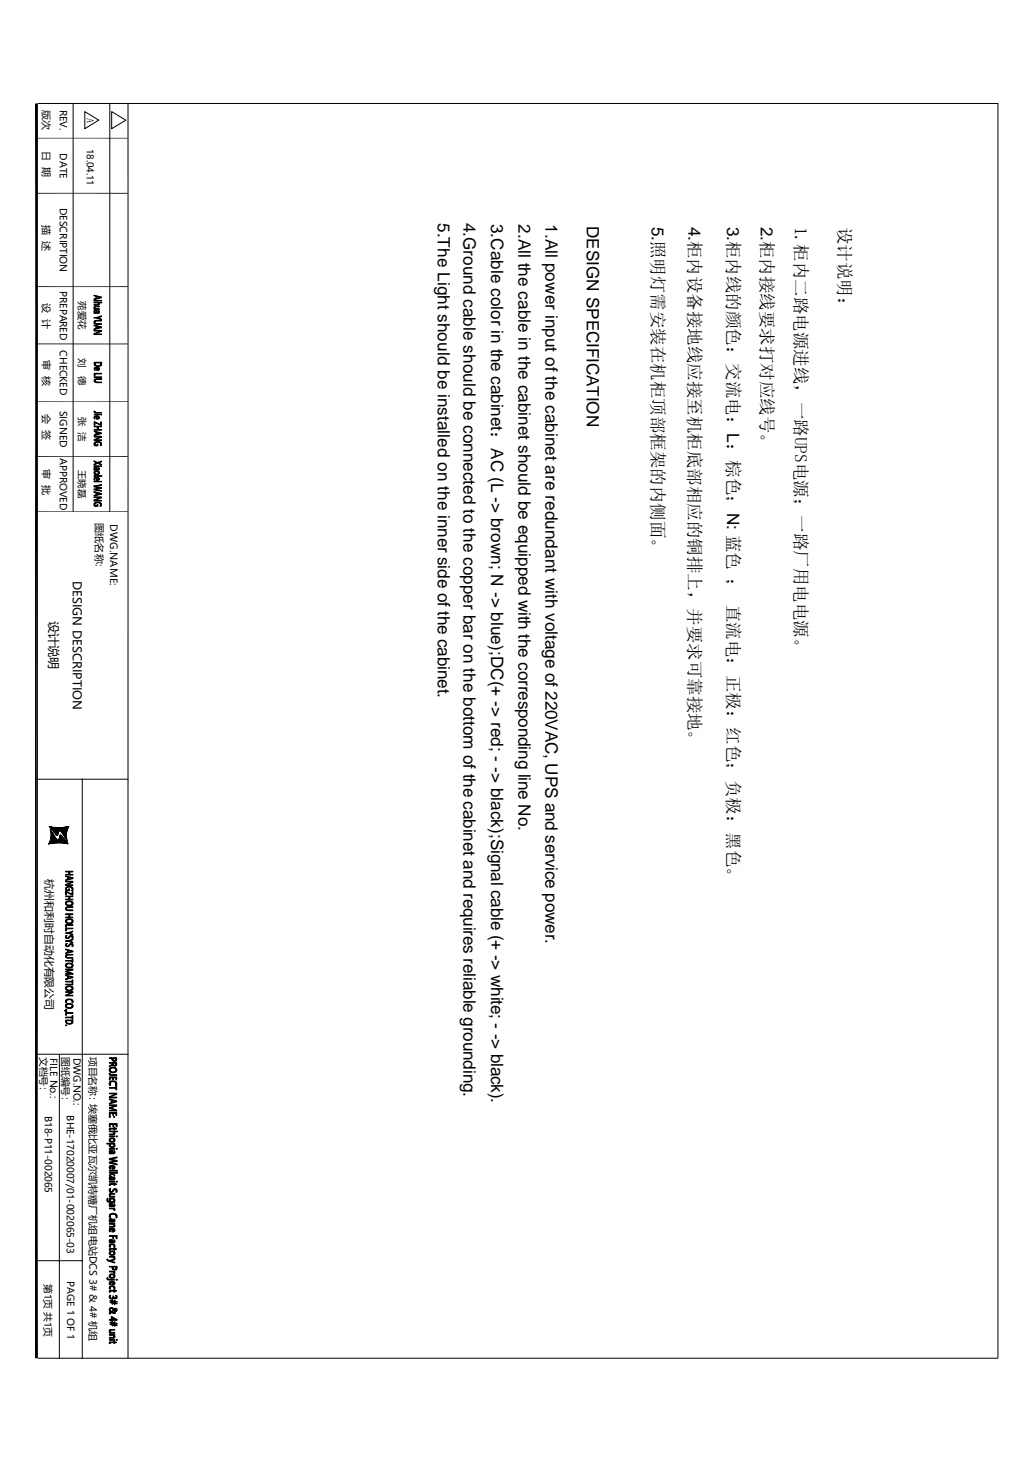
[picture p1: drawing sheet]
<svg xmlns="http://www.w3.org/2000/svg" width="210mm" height="297mm" viewBox="0 0 210 297" stroke-linecap="round" stroke-linejoin="round" font-family="sans-serif">
<g fill="none" stroke="#000" stroke-width=".2">
<path d="M7.4 39.3h18.6M7.4 28.1h18.6M7.7 21h195.1v255h-195.1M14.9 21v82.9M17.2 22.7l2.9 1.7-2.9 1.7zM22.3 21v82.9M22.7 22.7l2.9 1.7-2.9 1.7zM7.1 58.2h18.9M7.1 69.9h18.9M7.1 81.5h18.9M7.1 92.7h18.9M7.1 103.9h18.9"/>
<path d="M7.4 158.3h18.6M16.7 158.3v117.7M9.9 171.5h.1M9.9 171.4v.1M9.9 171.4l.1 .1M10 171.3l.2 .1M10 171.3l.1 .1M10 167.9l1.7 1.8M10 171.2l.2 .2M10.1 167.9l1.7 1.7M10.1 171.1l.2 .3M10.1 171l.4 .4"/>
<path d="M10.1 171.1l.3 .3M10.2 168.5h.1M10.2 170.9l.5 .5M10.2 170.9l.4 .5M10.2 168.6l.2 .2M10.2 170.8l.5 .6M10.2 168l1.6 1.5M10.2 168.8l.4 .3M10.2 170.7l.7 .6M10.2 170.7l.6 .6M10.3 168l1.5 1.4M10.3 168.9l.5 .5"/>
<path d="M10.3 170.6l.7 .7M10.3 169l.7 .6M10.3 169.1l.8 .8M10.3 170.2l1.1 1.1M10.3 170.3l1 1M10.3 170.4l.9 .9M10.4 169.2l.9 1M10.4 169.3l1.9 2M10.4 169.4l1.8 1.9M10.4 169.5l1.7 1.8M10.4 169.6l1.6 1.7M10.4 169.7l1.5 1.5"/>
<path d="M10.4 169.8l1.4 1.5M10.4 169.9l1.3 1.4M10.4 170l1.2 1.3M10.4 170.1l1.1 1.2M10.4 168l1.4 1.4M10.4 168.5l1.3 1.2M10.5 168l1.3 1.3M10.6 168l1.2 1.2M10.8 168l1 1.1M10.8 169l.8 .7M10.8 168.1l1.1 1M11 168.1l.9 .9"/>
<path d="M11 168.1l.9 .8M11.1 171.3l-.8-.8 .7 .8M11.2 168.1l.7 .8M11.3 168.1l.7 .8M11.3 169.5l.2 .2M11.3 168.1l.8 .7-.6-.7M11.6 168.1l.7 .8M11.6 168.1l1.9 1.9M11.7 170.6l.7 .7M11.7 168.1l1.8 1.8M11.8 170.6l.7 .7M11.9 168.1l1.6 1.7"/>
<path d="M11.9 170.5l.7 .8M11.9 170.5l.8 .8M11.9 168.1l1.6 1.6M12 170.5l.8 .8M12 170.3l1 1M12 170.4l.9 .9M12 168.1l1.5 1.5M12.1 170l1.3 1.4M12.1 170.1l1.2 1.3M12.1 170.2l1.1 1.2M12.1 170.3l1 1M12.1 169.8l1.7 1.6"/>
<path d="M12.1 169.9l1.6 1.5M12.1 170l1.4 1.4M12.1 168.1l1.4 1.4M12.1 169.7l1.8 1.8M12.2 169.7l1.4 1.4M12.2 168.1l1.3 1.3M12.3 169.7l.9 .8M12.3 168.1l1.2 1.3M12.4 169.7l.3 .3M12.4 168.1l1.1 1.2M12.4 169l1.1 1.1M12.4 168.1l1.1 1.1"/>
<path d="M12.5 168.1l1 1M12.6 168.1l.9 .9M12.6 169.3l.9 .9M12.7 168.1l.9 .9M12.8 168.1l.8 .8M12.8 169.6l.7 .7M12.9 168.1l.7 .7M13 169.8l.6 .6M13 168l.6 .7-.6-.6M13.1 168l.6 .6M13.2 170.1l.4 .4M13.2 168l.5 .5"/>
<path d="M13.3 168l.4 .5M13.3 170.4l.3 .3M13.4 168l.4 .4M13.4 168l.4 .3M13.5 168l.3 .3M13.5 170.7l.2 .1M13.6 168l.2 .2M13.7 168l.1 .1M13.7 170.9h.1M13.8 168l.1 .1M13.8 167.9l.1 .1M14 167.9h-.1"/>
<path d="M7.4 214.2h18.6M12.1 214.2v61.8M7.4 256.1h9.3"/>
</g>
<path d="M7.1 21l.6 255h-.6zM7.1 21h.6v255z" fill="#000"/>
<path d="M26 21v255" fill="none" stroke="#000" stroke-width=".21"/>
<g fill="#000" stroke="#000" stroke-width=".2">
<path d="M19.1 61h1.1v.2h-1.1z" fill-rule="evenodd"/>
<path d="M19.1 62.3h.1l.1 .4-.2-.1z" fill-rule="evenodd"/>
<path d="M19.1 63.1h.1l.1 .4z" fill-rule="evenodd"/>
<path d="M19.2 74.7l.2 .5-.3-.1z" fill-rule="evenodd"/>
<path d="M19.2 63.1h.4v.4v-.3l-.4 .1z" fill-rule="evenodd"/>
<path d="M20 61.5v.2z" fill-rule="evenodd"/>
<path d="M19.1 63.5h.5v-.4l.2 .4 .3-.1v.2l-.2 .1h-.8z" fill-rule="evenodd"/>
<path d="M19.3 74.7l.4-.1 .1 .5 .3-.1v.2l-.5 .1v-.6h-.2l-.1 .3z" fill-rule="evenodd"/>
<path d="M19.1 61.9h.8l.2-.3 .1 .1-.2 .3h-.9z" fill-rule="evenodd"/>
<path d="M19.2 62.3l1-.1v.1h-.7l-.3 .2z" fill-rule="evenodd"/>
<path d="M19.1 62.7h1.1v.2h-1.1z" fill-rule="evenodd"/>
<path d="M19.9 63.1l.3 .1-.1 .4z" fill-rule="evenodd"/>
<path d="M19.8 74.6l.4 .2-.1 .4v-.4l-.3-.1z" fill-rule="evenodd"/>
<path d="M19.3 73.7l.1 .5 .2 .1h.6l.3-.4v.4l-.3 .2-.7-.1-.2-.1z" fill-rule="evenodd"/>
<path d="M19.1 60l1.5 .4v.1l-.9-.3-.2 .4v-.4l-.4-.1z" fill-rule="evenodd"/>
<path d="M19.1 60.7l.4-.1 .2-.4v.4l.9-.1-1.5 .4z" fill-rule="evenodd"/>
<path d="M19.6 64.6l.3-.1 .7 .3v.2z" fill-rule="evenodd"/>
<path d="M19.1 64.5h.5l1-.3v.1l-1 .3h-.5z" fill-rule="evenodd"/>
<path d="M19.3 65.2l1.3-.1v.1l-1.2 .1-.1 .2z" fill-rule="evenodd"/>
<path d="M19.1 65.3l.2-.1v.4l.1 .1 1.2 .1v.1l-1.3-.1-.2-.2z" fill-rule="evenodd"/>
<path d="M19.1 66l1.5 .4v.2l-.9-.3-.2 .4v-.4l-.4-.1z" fill-rule="evenodd"/>
<path d="M19.1 66.8l.4-.1 .2-.4v.4l.6-.2 .3 .1-1.5 .4z" fill-rule="evenodd"/>
<path d="M19.1 67.1h1.5v.2h-1.5z" fill-rule="evenodd"/>
<path d="M19.1 67.8l1.2-.5h.3l-1.2 .5z" fill-rule="evenodd"/>
<path d="M19.1 67.8h1.5v.2h-1.5z" fill-rule="evenodd"/>
<path d="M20.4 61l.3 .2h-.3z" fill-rule="evenodd"/>
<path d="M19.1 73.6h1.6v.4l-.2 .3v-.6h-1.2v.6z" fill-rule="evenodd"/>
<path d="M19.1 75.8h1.6v.2h-1.4v.4h-.2z" fill-rule="evenodd"/>
<path d="M19.1 76.6h1.6v.1h-1.6z" fill-rule="evenodd"/>
<path d="M19.3 77l1.4-.1v.2h-1.3l-.1 .3z" fill-rule="evenodd"/>
<path d="M19.2 77.1l.1-.1v.5l.2 .1h1.2v.2l-1.4-.1-.2-.2z" fill-rule="evenodd"/>
<path d="M19.1 61.4h1.6v.1l-.7 .1-.9-.1z" fill-rule="evenodd"/>
<path d="M19.1 94.6h1.1v.2h-1.1z" fill-rule="evenodd"/>
<path d="M19.1 96.6h1.6v.2h-1.6z" fill-rule="evenodd"/>
<path d="M19.1 97.8h1.1v.1h-1.1z" fill-rule="evenodd"/>
<path d="M19.1 84.2h1.1v.1h-1.1z" fill-rule="evenodd"/>
<path d="M19.1 95.1l.1-.1 .1 .4z" fill-rule="evenodd"/>
<path d="M19.1 83.6h.2v.2z" fill-rule="evenodd"/>
<path d="M19.1 84.7l.1-.1 .1 .5h-.1z" fill-rule="evenodd"/>
<path d="M19.1 97.1l.2 .5-.2-.2z" fill-rule="evenodd"/>
<path d="M19.2 95h.4v.4l-.1-.3-.3 .1z" fill-rule="evenodd"/>
<path d="M19.1 93.6l.8 .4-.2 .1-.6-.3z" fill-rule="evenodd"/>
<path d="M19.1 90l.2-.1v.5h.4v-.2h.2v.4h-.7z" fill-rule="evenodd"/>
<path d="M19.3 84.6l.4-.1 .1 .5 .3-.1v.2l-.5 .1v-.5h-.2l-.1 .2z" fill-rule="evenodd"/>
<path d="M19.1 95.4h.5v-.4l.2 .4 .3-.2-.1 .3h-.9z" fill-rule="evenodd"/>
<path d="M19.1 95.9l.4-.2 .6 .1-.1 .3-.2-.3-.5 .1-.1 .4z" fill-rule="evenodd"/>
<path d="M19.2 97.1l.5-.2v.6l.4-.2v.2l-.5 .1v-.5h-.2l-.2 .2z" fill-rule="evenodd"/>
<path d="M19.7 84.5l.5 .2v.3z" fill-rule="evenodd"/>
<path d="M19.9 95l.3 .1-.1 .4z" fill-rule="evenodd"/>
<path d="M19.2 96.1l.2 .2h.5l.2-.5 .1 .4-.6 .3-.4-.2z" fill-rule="evenodd"/>
<path d="M19.7 96.9l.5 .3-.1 .3-.1-.3-.3-.1z" fill-rule="evenodd"/>
<path d="M19.3 89.9l.4-.2h.5l.2 .2v.3l-.3-.3h-.5l-.3 .3z" fill-rule="evenodd"/>
<path d="M19.3 83.6l.1 .2h1.2v.1h-1.2z" fill-rule="evenodd"/>
<path d="M19.1 85.7l1.3 .6v-.6h.2v.7l-1.3-.6v.6h-.2z" fill-rule="evenodd"/>
<path d="M19.1 87.3h.7l.2-.6v.6h.6v.1h-1.5z" fill-rule="evenodd"/>
<path d="M19.1 86.6h1.5v.1h-.6l-.2 .6v-.6h-.7z" fill-rule="evenodd"/>
<path d="M19.1 87.6l1.5 .4v.1l-.9-.2-.2 .4v-.5l-.4-.1z" fill-rule="evenodd"/>
<path d="M19.1 88.3h.4l.2-.4v.3l.9-.1-1.5 .4z" fill-rule="evenodd"/>
<path d="M19.1 88.6h1.5v.2h-1.5z" fill-rule="evenodd"/>
<path d="M19.1 89.4l1.2-.6h.3l-1.3 .6z" fill-rule="evenodd"/>
<path d="M19.1 89.4h1.5v.1h-1.5z" fill-rule="evenodd"/>
<path d="M20.4 89.9l.2 .2v.4h-.2z" fill-rule="evenodd"/>
<path d="M19.9 94.1h.2l.5 .4z" fill-rule="evenodd"/>
<path d="M19.1 94.3l1.5-.6v.1l-1.5 .7z" fill-rule="evenodd"/>
<path d="M19.1 99.4l1.5 .3v.1l-1.5-.3z" fill-rule="evenodd"/>
<path d="M19.1 98.7l1.5-.2v.1l-1.1 .2z" fill-rule="evenodd"/>
<path d="M19.1 98.7l1.5 .4v.1l-1.5-.3z" fill-rule="evenodd"/>
<path d="M19.1 99.4l1.2-.3 .3 .1-1.3 .3z" fill-rule="evenodd"/>
<path d="M20.4 84.2h.3v.1z" fill-rule="evenodd"/>
<path d="M20.5 94.6h.2l-.1 .2h-.2z" fill-rule="evenodd"/>
<path d="M20.4 97.8l.3 .1h-.2z" fill-rule="evenodd"/>
<path d="M19.2 102.2l.1 .5h.4v-.2h.2v.4h-.7l-.1-.2z" fill-rule="evenodd"/>
<path d="M19.2 102.2l.4-.2h.5l.3 .2v.3l-.1-.3-.3-.1-.5 .1-.2 .3z" fill-rule="evenodd"/>
<path d="M19.1 99.9l1.5 .4v.1l-.9-.3-.2 .4v-.4l-.4-.1z" fill-rule="evenodd"/>
<path d="M19.1 100.7l.4-.2 .2-.4v.4l.6-.2 .3 .1-1.5 .4z" fill-rule="evenodd"/>
<path d="M19.1 101h1.5v.1h-1.5z" fill-rule="evenodd"/>
<path d="M19.1 101.6l1.2-.5h.3l-1.2 .6z" fill-rule="evenodd"/>
<path d="M19.1 101.6l1.5 .1v.1h-1.5z" fill-rule="evenodd"/>
<path d="M20.4 102.2l.2 .2v.4h-.3z" fill-rule="evenodd"/>
<path d="M13.3 177.7h.7l.2-.5v.5h.6v.1h-1.5z" fill-rule="evenodd"/>
<path d="M13.3 177h1.5v.2h-.6l-.2 .5v-.5h-.7z" fill-rule="evenodd"/>
<path d="M13.3 178l1.5 .3v.2l-.9-.2-.1 .3v-.4l-.5-.1z" fill-rule="evenodd"/>
<path d="M13.3 178.8l.5-.2 .1-.3v.3l.6-.2 .3 .1-1.5 .4z" fill-rule="evenodd"/>
<path d="M13.3 179.1h1.5v.1h-1.5z" fill-rule="evenodd"/>
<path d="M13.3 179.7l1.2-.5h.3l-1.2 .6z" fill-rule="evenodd"/>
<path d="M13.3 179.7l1.5 .1v.1h-1.5z" fill-rule="evenodd"/>
<path d="M13.4 190.1h.2l-.1 .6-.2-.2z" fill-rule="evenodd"/>
<path d="M13.4 191.7h.2l-.1 .6-.2-.2z" fill-rule="evenodd"/>
<path d="M13.4 180.4l.1-.1v.5h.5v-.2h.1v.4h-.6l-.2-.2z" fill-rule="evenodd"/>
<path d="M13.5 180.2l.9-.1 .3 .2v.3l-.4-.4-.6 .1-.2 .3z" fill-rule="evenodd"/>
<path d="M13.4 183.3l.1-.1v.5l.2 .1 .7 .1 .3-.4v.4l-.5 .2-.6-.1-.3-.3z" fill-rule="evenodd"/>
<path d="M13.4 186.9l.1-.1v.5l.2 .2h.8l.2-.3v.3l-.3 .1h-.8l-.3-.2z" fill-rule="evenodd"/>
<path d="M13.5 190.4v.1l.3 .1 .4-.5h.4l.1 .3a.33 .33 0 0 0-.4-.2 .33 .33 0 0 0-.2 .4l-.6 .1z" fill-rule="evenodd"/>
<path d="M13.5 192l.1 .2h.2l.5-.5 .4 .1v.3l-.1-.2-.2-.1-.6 .5h-.3z" fill-rule="evenodd"/>
<path d="M13.5 195.8v.5l.2 .2h.7l.3-.3v.3l-.4 .2-.8-.2-.2-.2z" fill-rule="evenodd"/>
<path d="M13.3 181.1l1.3 .6v-.6h.2v.8l-1.3-.6v.5h-.2z" fill-rule="evenodd"/>
<path d="M13.3 182.7h.7l.2-.5v.5h.6v.1h-1.5z" fill-rule="evenodd"/>
<path d="M13.3 182.1h1.5v.1h-.6l-.2 .5v-.5h-.7z" fill-rule="evenodd"/>
<path d="M13.5 184.3l1.3-.1v.1l-1.2 .1-.1 .2z" fill-rule="evenodd"/>
<path d="M13.4 184.4l.1-.1 .1 .6h1.2v.1h-1.2l-.3-.2z" fill-rule="evenodd"/>
<path d="M13.3 186.3h.7l.2-.5v.5h.6v.2h-1.5z" fill-rule="evenodd"/>
<path d="M13.3 185.7h1.5v.1h-.6l-.2 .5v-.5h-.7z" fill-rule="evenodd"/>
<path d="M13.3 187.9h1.5v.1h-1.3v.4h-.2z" fill-rule="evenodd"/>
<path d="M13.3 188.6h1.5v.1h-1.3v.4h-.2z" fill-rule="evenodd"/>
<path d="M13.9 189.6h.2l.7 .2v.2z" fill-rule="evenodd"/>
<path d="M13.3 189.5h.6l.9-.3v.1l-.9 .3h-.6z" fill-rule="evenodd"/>
<path d="M13.9 191.2h.3l.6 .3v.1z" fill-rule="evenodd"/>
<path d="M13.3 191.1h.6l.9-.3v.2l-.7 .2h-.8z" fill-rule="evenodd"/>
<path d="M13.3 192.8l1.5 .4v.2l-.9-.3-.1 .4v-.4l-.5-.1z" fill-rule="evenodd"/>
<path d="M13.3 193.6l.5-.1 .1-.4v.3l.7-.1 .2 .1-1.5 .3z" fill-rule="evenodd"/>
<path d="M13.5 194l1.3-.1v.1h-1.1l-.2 .3z" fill-rule="evenodd"/>
<path d="M13.3 194.1l.2-.1 .1 .5h1.2v.2l-1.3-.1-.2-.1z" fill-rule="evenodd"/>
<path d="M13.3 195.1h1.3v-.3h.2v.8h-.2v-.3h-1.3z" fill-rule="evenodd"/>
<path d="M13.3 196.9h1.5v.1h-1.5z" fill-rule="evenodd"/>
<path d="M13.3 197.3l1.2-.3h.3l-1.1 .4z" fill-rule="evenodd"/>
<path d="M13.3 197.3l1.5 .5v.1z" fill-rule="evenodd"/>
<path d="M13.3 197.8h1.3l.2 .1h-1.5z" fill-rule="evenodd"/>
<path d="M13.3 198.1l1.5 .4v.1l-.9-.2-.1 .4v-.5l-.5-.1z" fill-rule="evenodd"/>
<path d="M13.3 198.9l.5-.1 .1-.4v.3l.9-.1-1.5 .4z" fill-rule="evenodd"/>
<path d="M13.3 199.4h1.3v-.3h.2v.7h-.2v-.3h-1.3z" fill-rule="evenodd"/>
<path d="M14.7 180.3l.2 .5-.3 .1z" fill-rule="evenodd"/>
<path d="M13.5 183.2l.7-.2a.5 .5 0 0 1 .6 .3 .5 .5 0 0 1-.1 .6l-.1-.6-.8-.1-.3 .3z" fill-rule="evenodd"/>
<path d="M13.5 186.8l.8-.1a.51 .51 0 0 1 .5 .3 .51 .51 0 0 1-.1 .5l-.1-.6-.8-.1-.3 .4z" fill-rule="evenodd"/>
<path d="M14.7 190.1l.2 .2-.1 .4h-.2z" fill-rule="evenodd"/>
<path d="M14.7 191.8l.2 .1-.1 .4h-.2z" fill-rule="evenodd"/>
<path d="M13.5 195.8l.9-.1 .4 .2 .1 .4-.2 .2v-.4l-.4-.3-.6 .1-.2 .3z" fill-rule="evenodd"/>
<path d="M13.3 205h.2v.2h-.2z" fill-rule="evenodd"/>
<path d="M13.3 208.3h.2v.1h-.2z" fill-rule="evenodd"/>
<path d="M13.4 203.2l.1-.1 .1 .6h-.3z" fill-rule="evenodd"/>
<path d="M13.1 205.3l.5 .1v.1z" fill-rule="evenodd"/>
<path d="M13.4 200.6l.1-.1v.4l.2 .2 .7 .1 .3-.4v.4l-.3 .1-.8-.1-.3-.2z" fill-rule="evenodd"/>
<path d="M13.5 203.1l.3-.1h.6l.3 .1v.4l-.1-.3-.3-.1-.7 .1-.1 .3z" fill-rule="evenodd"/>
<path d="M13.5 204v.5l.2 .2h.7l.3-.3v.3l-.4 .2-.8-.2-.2-.2z" fill-rule="evenodd"/>
<path d="M13.5 207.4v.3l.3 .2h.6l.2-.4 .1 .4-.4 .2h-.5l-.3-.2z" fill-rule="evenodd"/>
<path d="M13.3 200h1.5v.1h-1.5z" fill-rule="evenodd"/>
<path d="M13.3 201.5h1.5v.2l-1.5-.1z" fill-rule="evenodd"/>
<path d="M13.3 202.2l1.3-.6 .2 .1-1.2 .5z" fill-rule="evenodd"/>
<path d="M13.3 202.2h1.5v.1h-1.5z" fill-rule="evenodd"/>
<path d="M13.3 205.7h1.5v.2h-1.3v.4h-.2z" fill-rule="evenodd"/>
<path d="M13.3 206.7h1.3v-.3h.2v.7h-.2v-.3h-1.3z" fill-rule="evenodd"/>
<path d="M13.3 207.2h1.5v.5l-.1 .2-.1-.5h-1.1v.5z" fill-rule="evenodd"/>
<path d="M13.5 200.5l.8-.2a.51 .51 0 0 1 .5 .3 .51 .51 0 0 1-.1 .6l-.1-.6-.8-.1-.3 .3z" fill-rule="evenodd"/>
<path d="M14.7 203.1l.2 .3-.1 .3h-.2z" fill-rule="evenodd"/>
<path d="M13.5 204l.9-.1a.46 .46 0 0 1 .4 .3 .46 .46 0 0 1-.1 .5v-.4l-.2-.2-.7-.1-.3 .4z" fill-rule="evenodd"/>
<path d="M22.2 218.1l.2-.1v.4z" fill-rule="evenodd"/>
<path d="M22.2 216.6l.7-.5-.1 .3-.6 .3z" fill-rule="evenodd"/>
<path d="M22.9 215l.2 .5 .4-.1v-.2v.4h-.5z" fill-rule="evenodd"/>
<path d="M23 216l.1 .4h.3l.1-.2v.4l-.5-.1z" fill-rule="evenodd"/>
<path d="M22.3 217l.1 .6 .2 .1a.64 .64 0 0 0 1-.3l-.1 .4-.9 .1-.4-.4z" fill-rule="evenodd"/>
<path d="M22.4 219.7h1l.2 .1v.4l-.2-.3a.9 .9 0 0 0-1 .1v.2z" fill-rule="evenodd"/>
<path d="M22.2 214.9h1.5v.5l-.2 .2v-.6h-.6v.5l-.1-.5h-.6z" fill-rule="evenodd"/>
<path d="M22.2 215.9h1.5v.5l-.2 .2v-.6h-.5v.5l-.1-.5h-.7z" fill-rule="evenodd"/>
<path d="M22.4 218.2l.1 .1h1.2v.2h-1.3z" fill-rule="evenodd"/>
<path d="M22.2 218.8h1.5v.6h-.2v-.4h-.4v.4h-.2v-.4h-.5v.4h-.2z" fill-rule="evenodd"/>
<path d="M22.4 217l.3-.2 .5 .1a.52 .52 0 0 1 .5 .3 .52 .52 0 0 1-.1 .5l-.1-.5-.2-.2h-.7l-.2 .4z" fill-rule="evenodd"/>
<path d="M22.2 230.8h1.1v.2h-1.1z" fill-rule="evenodd"/>
<path d="M22.2 233.3h1.1v.2h-1.1z" fill-rule="evenodd"/>
<path d="M22.2 237.8h1.7v.1h-1.7z" fill-rule="evenodd"/>
<path d="M22.2 229.3h.2v.3h-.2z" fill-rule="evenodd"/>
<path d="M22.4 232.5v.2z" fill-rule="evenodd"/>
<path d="M22.2 233.8h.2v.5l-.2-.3z" fill-rule="evenodd"/>
<path d="M22.3 239.1l.1 .5-.2-.2z" fill-rule="evenodd"/>
<path d="M22.2 226.9l.2 .1h-.2z" fill-rule="evenodd"/>
<path d="M22.2 237l.2-.1 .1 .6h-.2z" fill-rule="evenodd"/>
<path d="M22.3 219.8l.2 .7h-.2l-.1-.2z" fill-rule="evenodd"/>
<path d="M22.4 233.8h.4v.5l-.2-.4h-.2v.1z" fill-rule="evenodd"/>
<path d="M22.2 238.7l.6-.3v.1l-.6 .5z" fill-rule="evenodd"/>
<path d="M22.4 239.1h.4v.5l-.2-.4-.2 .1z" fill-rule="evenodd"/>
<path d="M23.2 229.9v.3z" fill-rule="evenodd"/>
<path d="M22.3 231.3l.4-.1h.4l.1 .4-.2-.2h-.5l-.1 .1v.4l-.2-.2z" fill-rule="evenodd"/>
<path d="M23.2 232.4v.3z" fill-rule="evenodd"/>
<path d="M22.2 234.3h.2v-.2l.4 .2v-.5l.1 .5 .3-.2v.3h-.1h-.9z" fill-rule="evenodd"/>
<path d="M22.2 239.6h.2v-.1l.4 .1v-.5l.1 .5 .3-.2v.3l-.2 .1h-.8z" fill-rule="evenodd"/>
<path d="M22.4 236.9l.5-.1v.6l.3-.2v.3l-.5 .1v-.7l-.3 .1v.2z" fill-rule="evenodd"/>
<path d="M23.1 226.9h.2v.1h-.2z" fill-rule="evenodd"/>
<path d="M21.7 232.3h1.6v.1h-.1v.2l-.6-.2-.2 .2v-.2h-.7z" fill-rule="evenodd"/>
<path d="M22.8 238.4l.5 .3v.2l-.5-.4z" fill-rule="evenodd"/>
<path d="M22.2 230.4h.9l.1-.4 .2 .2-.3 .3h-.9z" fill-rule="evenodd"/>
<path d="M22.4 231.6l.2 .3h.4l.2-.2v-.4a.45 .45 0 0 1-.2 .8l-.6-.1z" fill-rule="evenodd"/>
<path d="M22.3 232.5l.3 .4h.5l.1-.4 .2 .3-.4 .3h-.6l-.2-.3z" fill-rule="evenodd"/>
<path d="M23.1 233.8l.3 .2-.2 .4z" fill-rule="evenodd"/>
<path d="M22.9 236.8h.1a.39 .39 0 0 1 .3 .3 .39 .39 0 0 1-.1 .4v-.4z" fill-rule="evenodd"/>
<path d="M23.1 239.1l.3 .2-.2 .4z" fill-rule="evenodd"/>
<path d="M22.4 229.3l.9-.2 .4 .3h-.4v.2h-.1v-.2h-.8v.1z" fill-rule="evenodd"/>
<path d="M22.2 221h1.3v-.4h.2v.8h-.2v-.3h-1.3z" fill-rule="evenodd"/>
<path d="M22.2 222.1h1.5v.2l-1.5-.1z" fill-rule="evenodd"/>
<path d="M22.2 222.9l1.3-.7 .2 .1-1.2 .6z" fill-rule="evenodd"/>
<path d="M22.2 222.9h1.5v.2h-1.5z" fill-rule="evenodd"/>
<path d="M22.2 223.3l1.5 .4v.1l-.9-.2-.2 .4v-.5l-.4-.1z" fill-rule="evenodd"/>
<path d="M22.2 224.1l.4-.1 .2-.4v.4l.7-.2h.2l-1.5 .5z" fill-rule="evenodd"/>
<path d="M22.2 224.5h1.5v.2l-1.5-.1z" fill-rule="evenodd"/>
<path d="M22.2 225.1l1.1-.5 .4 .1-1.2 .4z" fill-rule="evenodd"/>
<path d="M22.2 225.1l1.5 .4v.2z" fill-rule="evenodd"/>
<path d="M22.2 225.6h1.3l.2 .1h-1.5z" fill-rule="evenodd"/>
<path d="M22.2 226h1.5v.6h-.2v-.4h-.4v.4h-.2v-.4h-.5v.5h-.2z" fill-rule="evenodd"/>
<path d="M23.6 219.8l.1 .2a.32 .32 0 0 1-.2 .5z" fill-rule="evenodd"/>
<path d="M22.2 228.3h1.6v.6h-.2v-.4h-.5v.4h-.2v-.4h-.5v.5h-.2z" fill-rule="evenodd"/>
<path d="M22.2 236.1l1.6 .4v.2l-1.6-.4z" fill-rule="evenodd"/>
<path d="M22.2 235.4l1.6-.3v.1l-1.2 .3z" fill-rule="evenodd"/>
<path d="M22.2 235.4l1.6 .4v.2l-1.6-.4z" fill-rule="evenodd"/>
<path d="M22.2 236.1l1.2-.2 .4 .1-1.3 .2z" fill-rule="evenodd"/>
<path d="M23.7 230.8l.1 .2h-.1z" fill-rule="evenodd"/>
<path d="M23.6 233.3h.2v.2h-.2z" fill-rule="evenodd"/>
<path d="M22.2 229.8h1.7v.1l-.8 .1-.9-.1z" fill-rule="evenodd"/>
<path d="M22.2 238.2h1.7v.2h-1.1v.1v-.1h-.6z" fill-rule="evenodd"/>
<path d="M21.7 255.8h.2l-.1 .3z" fill-rule="evenodd"/>
<path d="M21.8 259.6h.1l-.1 .4z" fill-rule="evenodd"/>
<path d="M21.8 243.5h.2l-.2 .7z" fill-rule="evenodd"/>
<path d="M22.2 240h1.1v.2h-1.1z" fill-rule="evenodd"/>
<path d="M22.2 240.6l.2-.1v.4h-.2z" fill-rule="evenodd"/>
<path d="M22.3 242.6l.1-.1v.6l-.2-.3z" fill-rule="evenodd"/>
<path d="M22.3 244.5l.1 .6-.2-.3z" fill-rule="evenodd"/>
<path d="M22.2 247.7l.2-.1v.5l-.2-.2z" fill-rule="evenodd"/>
<path d="M22.2 252l.2-.1v.5l-.2-.2z" fill-rule="evenodd"/>
<path d="M22.3 253.7l.1 .3h-.2z" fill-rule="evenodd"/>
<path d="M22.2 243.7l.2-.2v.6l-.2-.2z" fill-rule="evenodd"/>
<path d="M22.3 252.9l.1-.1v.6h-.2z" fill-rule="evenodd"/>
<path d="M22.3 246.7l.2 .7h-.2l-.1-.2z" fill-rule="evenodd"/>
<path d="M22.3 249.7l.1-.1 .1 .7-.3-.2z" fill-rule="evenodd"/>
<path d="M22.3 241.5h.2l-.1 .7-.2-.3z" fill-rule="evenodd"/>
<path d="M22.4 244.5l.4 .1v.5l-.1-.4-.2-.1-.1 .2z" fill-rule="evenodd"/>
<path d="M22.4 247.6l.4 .1v.4l-.1-.3h-.2l-.1 .1z" fill-rule="evenodd"/>
<path d="M22.4 251.8l.4 .1v.5l-.1-.4-.3 .1z" fill-rule="evenodd"/>
<path d="M23.2 243.9v.2z" fill-rule="evenodd"/>
<path d="M22.2 245.1h.2v-.2l.4 .2v-.5l.1 .5 .3-.2v.3h-1z" fill-rule="evenodd"/>
<path d="M23.1 245.6l.1 .2z" fill-rule="evenodd"/>
<path d="M22.2 248.1h.6v-.4l.1 .4 .3-.1v.3h-1z" fill-rule="evenodd"/>
<path d="M22.2 249.2h.9l.1-.2v.3h-.1h-.9z" fill-rule="evenodd"/>
<path d="M22.2 252.4h.2v-.1l.4 .1v-.5l.1 .5 .3-.2v.3h-.2h-.8z" fill-rule="evenodd"/>
<path d="M22.3 254.4l.3-.2h.5l.1 .4-.1-.2-.5-.1-.2 .2v.4l-.2-.2z" fill-rule="evenodd"/>
<path d="M23.1 255.4l.1 .2z" fill-rule="evenodd"/>
<path d="M23.1 258.4l.1 .2z" fill-rule="evenodd"/>
<path d="M22.3 259l.3-.2 .5 .1 .1 .4-.1-.3h-.5l-.2 .2v.4l-.2-.3z" fill-rule="evenodd"/>
<path d="M22.4 249.6l.5-.1v.7l.3-.3v.3l-.5 .1v-.6l-.3 .1v.2z" fill-rule="evenodd"/>
<path d="M22.4 252.8h.8v.4l-.3-.3h-.4l-.1 .3z" fill-rule="evenodd"/>
<path d="M22.4 242.5h.9v.1h-.8l-.1 .3z" fill-rule="evenodd"/>
<path d="M22.2 243.1h.2v-.2l.2 .2h.7v.1h-1.1z" fill-rule="evenodd"/>
<path d="M21.9 243.8v.2l.2 .1 .3-.1 .5 .1 .3-.1 .1 .3-1.3-.1h-.2z" fill-rule="evenodd"/>
<path d="M22.2 245.5h1.1v.1h-1.1z" fill-rule="evenodd"/>
<path d="M22.2 248.6h1.1v.1h-1.1z" fill-rule="evenodd"/>
<path d="M22.2 255.3h1.1v.1h-1.1z" fill-rule="evenodd"/>
<path d="M21.9 255.9l.1 .2 1.3 .3v.2l-1.5-.5z" fill-rule="evenodd"/>
<path d="M22.2 256.1l1.1-.3v.1l-.8 .3z" fill-rule="evenodd"/>
<path d="M22.2 258.3h1.1v.1h-1.1z" fill-rule="evenodd"/>
<path d="M22.4 243.5l.5-.1a.39 .39 0 0 1 .4 .3 .39 .39 0 0 1-.1 .4l-.2-.5h-.4l-.2 .3z" fill-rule="evenodd"/>
<path d="M23.1 244.6h.2l.1 .2-.2 .3z" fill-rule="evenodd"/>
<path d="M23.2 245.6l.1 .3h-.1z" fill-rule="evenodd"/>
<path d="M23.1 247.7a.28 .28 0 0 1 .3 .1 .28 .28 0 0 1-.1 .3l-.1 .2z" fill-rule="evenodd"/>
<path d="M23.2 248.7a.3 .3 0 0 1 .2 .3 .3 .3 0 0 1-.2 .3z" fill-rule="evenodd"/>
<path d="M22.9 249.5l.1 .1a.37 .37 0 0 1 .3 .2 .37 .37 0 0 1-.1 .4v-.3z" fill-rule="evenodd"/>
<path d="M23.1 251.9h.2l.1 .2-.2 .4z" fill-rule="evenodd"/>
<path d="M23.2 252.9l.2 .4-.3 .1z" fill-rule="evenodd"/>
<path d="M22.4 254.6l.2 .3h.4l.2-.2v-.4a.41 .41 0 0 1 .2 .5 .41 .41 0 0 1-.4 .2h-.6z" fill-rule="evenodd"/>
<path d="M23.2 255.5l.2 .1-.1 .2h-.1z" fill-rule="evenodd"/>
<path d="M23.2 258.4l.1 .3h-.1z" fill-rule="evenodd"/>
<path d="M22.4 259.3l.2 .2h.4l.2-.1v-.4a.41 .41 0 0 1 .2 .4 .41 .41 0 0 1-.4 .3l-.6-.1z" fill-rule="evenodd"/>
<path d="M22.4 241.8l.1 .3h.2l.4-.5 .5-.1v.4l-.1-.2h-.2l-.5 .6-.4-.1z" fill-rule="evenodd"/>
<path d="M22.4 246.7l.5-.2 .5 .1 .2 .1v.5l-.1-.4-.5-.1-.5 .1-.1 .3z" fill-rule="evenodd"/>
<path d="M23 257.4v.3l.2 .2 .3-.1 .1-.2v.4h-.6z" fill-rule="evenodd"/>
<path d="M22.4 240.5l.9-.1 .4 .3h-.4v.2h-.1v-.2h-.8v.1z" fill-rule="evenodd"/>
<path d="M22.4 253.7l.9-.2 .4 .3h-.4v.2h-.1v-.2h-.8v.1z" fill-rule="evenodd"/>
<path d="M23.6 241.6l.2 .2-.1 .4h-.2z" fill-rule="evenodd"/>
<path d="M23.6 246.7l.2 .3-.1 .4h-.2z" fill-rule="evenodd"/>
<path d="M22.2 251h1.6v.7h-.2v-.5h-.5v.4h-.2v-.4h-.7z" fill-rule="evenodd"/>
<path d="M22.2 257.3h1.6v.4l-.2 .3v-.6h-.6v.6l-.2-.6h-.6z" fill-rule="evenodd"/>
<path d="M23.6 240h.2v.1l-.1 .1z" fill-rule="evenodd"/>
<path d="M23.6 260l.2-.1v.2h-.2z" fill-rule="evenodd"/>
<path d="M22.2 272.1h1.1v.2h-1.1z" fill-rule="evenodd"/>
<path d="M22.3 262.2l.1 .3h-.2z" fill-rule="evenodd"/>
<path d="M22.3 266.6l.1 .4h-.2z" fill-rule="evenodd"/>
<path d="M22.3 270.2l.1 .5-.2-.2z" fill-rule="evenodd"/>
<path d="M22.3 272.7l.1 .3h-.2z" fill-rule="evenodd"/>
<path d="M22.2 261.5l.2-.1v.5h-.2z" fill-rule="evenodd"/>
<path d="M22.4 266.6v.3z" fill-rule="evenodd"/>
<path d="M22.4 260.4l.1 .6h-.2l-.1-.2z" fill-rule="evenodd"/>
<path d="M22.3 263.2h.2l-.1 .6-.2-.2z" fill-rule="evenodd"/>
<path d="M22.4 264.2l.4 .1v.3v-.2z" fill-rule="evenodd"/>
<path d="M22.4 268.6l.4 .1v.3v-.2h-.4z" fill-rule="evenodd"/>
<path d="M22.3 265.8l.2-.1h.4l.1 .4-.2-.3h-.3l-.1 .3v.4l-.2-.4z" fill-rule="evenodd"/>
<path d="M22.2 271.7h.8l.2-.2v.4h-.2h-.8z" fill-rule="evenodd"/>
<path d="M22.4 260.4l.5-.1v.6l.3-.2v.3l-.5 .1v-.6h-.2l-.1 .3z" fill-rule="evenodd"/>
<path d="M22.4 261.4l.2-.2 .6 .1v.4l-.3-.3h-.4l-.1 .3z" fill-rule="evenodd"/>
<path d="M22.9 264.3l.3 .1v.3v-.2l-.3-.1z" fill-rule="evenodd"/>
<path d="M22.9 268.7l.3 .1v.3v-.2l-.3-.1z" fill-rule="evenodd"/>
<path d="M21.9 259.7l.1 .2h1.3v.2h-1.2l-.3-.1z" fill-rule="evenodd"/>
<path d="M22.4 270.2l.9-.1v.1l-.8 .1-.1 .2z" fill-rule="evenodd"/>
<path d="M22.2 270.7h.2v-.1l.9 .1v.2h-1.1z" fill-rule="evenodd"/>
<path d="M22.2 271.1h1.1v.2h-1.1z" fill-rule="evenodd"/>
<path d="M22.9 260.3a.41 .41 0 0 1 .4 .2 .41 .41 0 0 1-.1 .5v-.4z" fill-rule="evenodd"/>
<path d="M23.2 261.4l.2 .4-.3 .1z" fill-rule="evenodd"/>
<path d="M23.2 271.3a.26 .26 0 0 1 .2 .2 .26 .26 0 0 1-.2 .3z" fill-rule="evenodd"/>
<path d="M22.7 266.6l.8 .1v.1l-.8-.1z" fill-rule="evenodd"/>
<path d="M22.6 267.5l.8 .4 .1 .2-.8-.4v.7h-.1v-.1h-.4v-.2h.4z" fill-rule="evenodd"/>
<path d="M22.4 263.5l.1 .2 .2 .1 .2-.2v-.3h.2l.2 .4h.2l.1-.2v.3h-.4l-.2-.2a.44 .44 0 0 1-.6 .2z" fill-rule="evenodd"/>
<path d="M22.4 262.2l.9-.2 .4 .3h-.4v.2h-.1v-.2h-.8v.2z" fill-rule="evenodd"/>
<path d="M22.4 266.1v.1a.28 .28 0 0 0 .3 .2 .28 .28 0 0 0 .2-.2l.2-.4 .2 .5h.2l.2-.2v.3h-.4l-.2-.2-.4 .5h-.3z" fill-rule="evenodd"/>
<path d="M22.4 272.7h.8v-.2h.1v.2l.4 .1h-.4v.2h-.1v-.2h-.7l-.1 .1z" fill-rule="evenodd"/>
<path d="M23.5 263.3h.3l-.1 .5z" fill-rule="evenodd"/>
<path d="M23.4 264.4h.4v.2z" fill-rule="evenodd"/>
<path d="M22.8 264.1h.1v.6h.3v-.6h.2v.6l.4 .1v.1l-.4-.1v.2h-.2v-.2l-.3-.1v.3l-.1-.3h-.4v-.2l.4 .1z" fill-rule="evenodd"/>
<path d="M23.2 265.9a.36 .36 0 0 1 .5 0 .36 .36 0 0 1 0 .5l-.1-.4-.4 .1z" fill-rule="evenodd"/>
<path d="M22.7 267.7v.4h.8v-.1l.3 .1v.2h-1.1z" fill-rule="evenodd"/>
<path d="M23.4 268.8h.4v.2l-.4-.1z" fill-rule="evenodd"/>
<path d="M22.8 268.5h.1v.6h.3v-.6h.2v.6l.4 .1v.1l-.4-.1v.2h-.2v-.2h-.3v.2h-.1v-.3h-.4l.4-.1z" fill-rule="evenodd"/>
<path d="M23.6 272.1h.2v.2h-.2z" fill-rule="evenodd"/>
</g>
<g font-size="3.6">
<text x="161.5" y="46" transform="rotate(90 161.5 46)">1.柜内二路电源进线，一路UPS电源；一路厂用电电源。</text>
<text x="170.3" y="46" transform="rotate(90 170.3 46)">设计说明：</text>
</g>
<g font-size="3.5">
<text x="88.9" y="45.3" transform="rotate(90 88.9 45.3)">5.The Light should be installed on the inner side of the cabinet.</text>
<text x="94.1" y="45.2" transform="rotate(90 94.1 45.2)">4.Ground cable should be connected to the copper bar on the bottom of the cabinet and requires reliable grounding.</text>
<text x="99.8" y="45.5" transform="rotate(90 99.8 45.5)">3.Cable color in the cabinet：AC (L -&gt; brown; N -&gt; blue);DC(+ -&gt; red; - -&gt; black);Signal cable (+ -&gt; white; - -&gt; black).</text>
<text x="105.4" y="45.5" transform="rotate(90 105.4 45.5)">2.All the cable in the cabinet should be equipped with the corresponding line No.</text>
<text x="110.8" y="45.6" transform="rotate(90 110.8 45.6)">1.All power input of the cabinet are redundant with voltage of 220VAC, UPS and service power.</text>
<text x="119.3" y="45.9" transform="rotate(90 119.3 45.9)">DESIGN SPECIFICATION</text>
<text x="132.5" y="46" transform="rotate(90 132.5 46)">5.照明灯需安装在机柜顶部框架的内侧面。</text>
<text x="139.9" y="46" transform="rotate(90 139.9 46)">4.柜内设备接地线应接至机柜底部相应的铜排上，并要求可靠接地。</text>
<text x="147.7" y="46" transform="rotate(90 147.7 46)">3.柜内线的颜色：交流电：L：棕色；N: 蓝色 ； 直流电：正极：红色；负极：黑色。</text>
<text x="154.6" y="46" transform="rotate(90 154.6 46)">2.柜内接线要求打对应线号。</text>
</g>
<g font-size="2.5">
<text x="14.8" y="118" transform="rotate(90 14.8 118)">DESIGN DESCRIPTION</text>
<text x="10.1" y="126.2" transform="rotate(90 10.1 126.2)">设计说明</text>
</g>
<text font-size="2.2" x="9.3" y="178.6" transform="rotate(90 9.3 178.6)">杭州和利时自动化有限公司</text>
<g font-size="2">
<text x="8.7" y="22.4" transform="rotate(90 8.7 22.4)">版次</text>
<text x="12.1" y="22.3" transform="rotate(90 12.1 22.3)">REV.</text>
<text x="17.7" y="23.9" transform="rotate(90 17.7 23.9)">A</text>
<text x="8.7" y="30.7" transform="rotate(90 8.7 30.7)">日 期</text>
<text x="12.1" y="31.1" transform="rotate(90 12.1 31.1)">DATE</text>
<text x="8.7" y="45.7" transform="rotate(90 8.7 45.7)">描 述</text>
<text x="12.1" y="42.2" transform="rotate(90 12.1 42.2)">DESCRIPTION</text>
<text x="12.1" y="59" transform="rotate(90 12.1 59)">PREPARED</text>
<text x="8.7" y="61.6" transform="rotate(90 8.7 61.6)">设 计</text>
<text x="12.1" y="71.2" transform="rotate(90 12.1 71.2)">CHECKED</text>
<text x="8.7" y="73.1" transform="rotate(90 8.7 73.1)">审 核</text>
<text x="12.1" y="83.5" transform="rotate(90 12.1 83.5)">SIGNED</text>
<text x="8.7" y="84.2" transform="rotate(90 8.7 84.2)">会 签</text>
<text x="8.7" y="95.4" transform="rotate(90 8.7 95.4)">审 批</text>
<text x="12.1" y="93" transform="rotate(90 12.1 93)">APPROVED</text>
<text x="19.5" y="106.3" transform="rotate(90 19.5 106.3)">图纸名称:</text>
<text x="22.4" y="106.5" transform="rotate(90 22.4 106.5)">DWG.NAME:</text>
<text x="8.2" y="214.7" transform="rotate(90 8.2 214.7)">文档号：</text>
<text x="10.2" y="215" transform="rotate(90 10.2 215)">FILE No.:</text>
<text x="12.7" y="214.8" transform="rotate(90 12.7 214.8)">图纸编号：</text>
<text x="14.9" y="215" transform="rotate(90 14.9 215)">DWG.NO.:</text>
<text x="18.2" y="214.7" transform="rotate(90 18.2 214.7)">项目名称：埃塞俄比亚瓦尔凯特糖厂机组电站DCS 3# &amp; 4# 机组</text>
<text x="9.1" y="226.7" transform="rotate(90 9.1 226.7)">B18-P11-002065</text>
<text x="13.5" y="226.6" transform="rotate(90 13.5 226.6)">BHE-17020007/01-002065-03</text>
<text x="9" y="260.8" transform="rotate(90 9 260.8)">第1页 共1页</text>
<text x="13.6" y="260.3" transform="rotate(90 13.6 260.3)">PAGE 1 OF 1</text>
</g>
<g font-size="1.9">
<text x="17.7" y="30.2" transform="rotate(90 17.7 30.2)">18.04.11</text>
<text x="16" y="61.2" transform="rotate(90 16 61.2)">苑爱花</text>
<text x="16" y="72.7" transform="rotate(90 16 72.7)">刘</text>
<text x="16" y="76.3" transform="rotate(90 16 76.3)">德</text>
<text x="16" y="84.7" transform="rotate(90 16 84.7)">张 洁</text>
<text x="16" y="95.5" transform="rotate(90 16 95.5)">王晓磊</text>
</g>
<text font-size=".8" x="12.2" y="169.8" transform="rotate(90 12.2 169.8)">auto</text>
<g font-size=".5">
<text x="11.5" y="168.1" transform="rotate(90 11.5 168.1)">hollilas</text>
<text x="13.1" y="168.1" transform="rotate(90 13.1 168.1)">pgqh</text>
</g>
<text font-size=".4" x="10.6" y="169.9" transform="rotate(90 10.6 169.9)">hollysys</text>
</svg>
